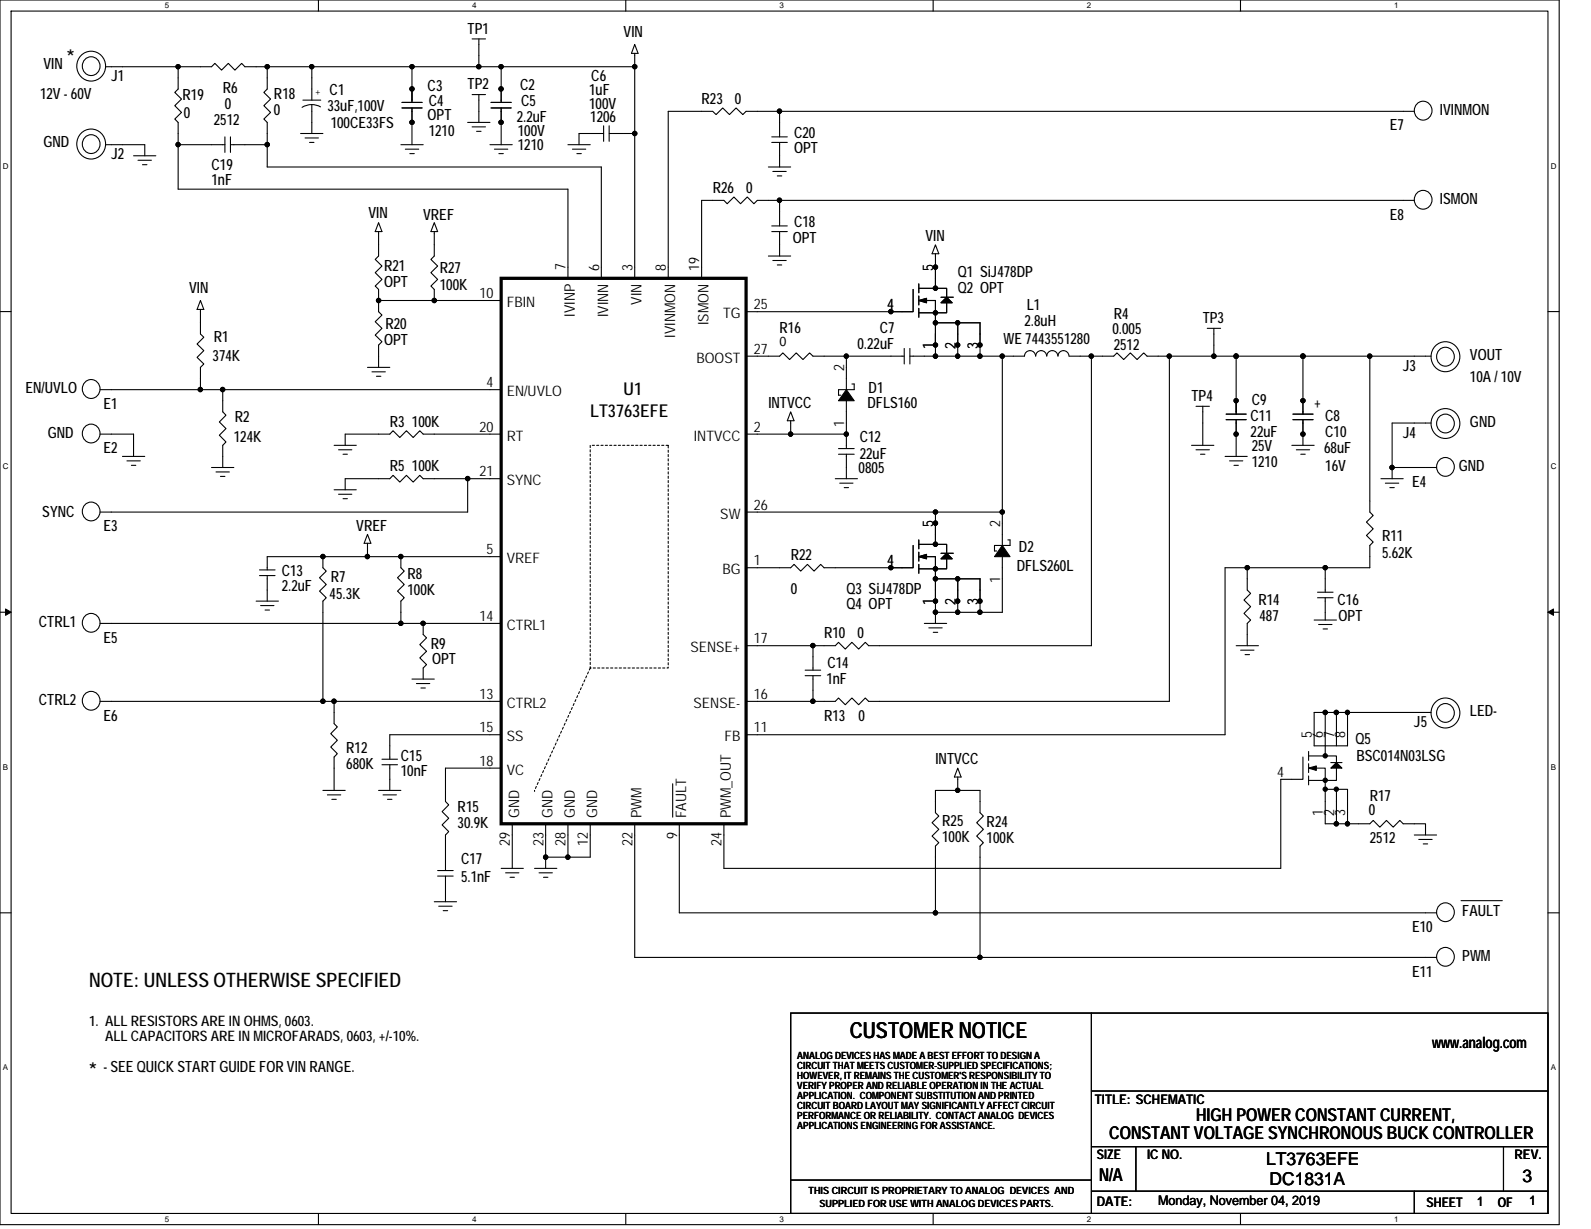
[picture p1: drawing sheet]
<svg xmlns="http://www.w3.org/2000/svg" width="279mm" height="216mm" viewBox="0 0 279 216" stroke-linecap="round" stroke-linejoin="round" font-family="sans-serif">
<path d="M0 0h273.8v215.1h-273.8zM1.9 1.9h269.9v211.3h-269.9z" fill="none" stroke="#000" stroke-width=".19"/>
<g fill="#fff">
<path d="M28.9 .2h.8v1.6h-.8z"/>
<path d="M28.9 213.4h.8v1.5h-.8z"/>
</g>
<path d="M55.9 0v1.9M55.9 213.2v1.9" fill="none" stroke="#000" stroke-width=".19"/>
<g fill="#fff">
<path d="M82.9 .2h.8v1.6h-.8z"/>
<path d="M82.9 213.4h.8v1.5h-.8z"/>
</g>
<path d="M109.9 0v1.9M109.9 213.2v1.9" fill="none" stroke="#000" stroke-width=".19"/>
<g fill="#fff">
<path d="M136.9 .2h.8v1.6h-.8z"/>
<path d="M136.9 213.4h.8v1.5h-.8z"/>
</g>
<path d="M163.9 0v1.9M163.9 213.2v1.9" fill="none" stroke="#000" stroke-width=".19"/>
<g fill="#fff">
<path d="M190.9 .2h.7v1.6h-.7z"/>
<path d="M190.9 213.4h.7v1.5h-.7z"/>
</g>
<path d="M217.8 0v1.9M217.8 213.2v1.9" fill="none" stroke="#000" stroke-width=".19"/>
<g fill="#fff">
<path d="M244.8 .2h.8v1.6h-.8z"/>
<path d="M244.8 213.4h.8v1.5h-.8z"/>
<path d="M.5 28.3h1v1.6h-1z"/>
<path d="M272.3 28.3h1v1.6h-1z"/>
<path d="M.5 81.1h1v1.6h-1z"/>
<path d="M272.3 81.1h1v1.6h-1z"/>
</g>
<path d="M0 54.7h1.9M271.8 54.7h2" fill="none" stroke="#000" stroke-width=".19"/>
<g fill="#fff">
<path d="M.5 133.9h.9v1.6h-.9z"/>
<path d="M272.3 133.9h1v1.6h-1z"/>
</g>
<path d="M0 107.5h1.9M271.8 107.5h2" fill="none" stroke="#000" stroke-width=".19"/>
<path d="M1 107l.9 .5-.9 .6zM271.8 107.5l1-.5v1.1z" fill="#000" stroke="#000" stroke-width=".18"/>
<g fill="#fff">
<path d="M.5 186.8h.9v1.5h-.9z"/>
<path d="M272.3 186.8h1v1.5h-1z"/>
</g>
<g fill="none" stroke="#000" stroke-width=".19">
<path d="M14.4 9.6a2.56 2.56 0 0 1 3.6 .4 2.56 2.56 0 0 1-.4 3.6 2.56 2.56 0 0 1-3.6-.3 2.71 2.71 0 0 1 .4-3.7zM14.9 10.4a1.59 1.59 0 0 1 2.2 .1 1.59 1.59 0 0 1 0 2.2 1.59 1.59 0 0 1-2.2 .1 1.76 1.76 0 0 1 0-2.4zM18.6 11.7h12.7v3.9l-.6 .6 1.2 1.2-1.2 1.2 1.2 1.1-1.2 1.2 .6 .6v3.9h8.2M31.3 11.7h5.8l.6-.6 1.2 1.2 1.2-1.2 1.2 1.2 1.1-1.2 .6 .6h3.9M46.9 11.7h7.9M46.9 11.7v3.9l-.6 .6 1.2 1.2-1.2 1.2 1.2 1.1-1.2 1.2 .6 .6v3.9M53.2 17.6h3.1M54.8 18.4v5.1M54.8 11.7v5.9M54.8 11.7h17.5M56.3 18.8a3.2 3.2 0 0 0-3.3 .1M70.6 19h3.5"/>
<path d="M70.6 18h3.5M72.3 11.7v6.3M72.3 19v6.4M82.9 16.6h2.4M82.9 6.8h2.4M84.1 16.6v4.9M84.1 11.7h3.9M84.1 6.8v4.9h-11.8M86.2 19h3.6M86.2 18h3.6M88 11.7v6.3M88 11.7h23.5"/>
<path d="M88 19v6.4M111.5 9.4v2.3M111.5 7.8l.6 1.6h-1.2zM111.5 11.7v11.8M136.9 19.6v4.4M136.9 19.6h-5.9l-.5 .5-1.2-1.1-1.2 1.1-1.2-1.1-1.1 1.1-.6-.5h-7.9v29.3M248.4 19.6h-111.5M248.8 18.3a1.59 1.59 0 0 1 2.2 0 1.59 1.59 0 0 1 0 2.2 1.59 1.59 0 0 1-2.2 .1 1.76 1.76 0 0 1 0-2.3zM14.4 23.2a2.57 2.57 0 0 1 3.5 .4 2.57 2.57 0 0 1 0 3.4 2.57 2.57 0 0 1-3.5 .4 2.72 2.72 0 0 1 0-4.2zM14.9 24.1a1.59 1.59 0 0 1 2.2 .1 1.59 1.59 0 0 1 0 2.2 1.59 1.59 0 0 1-2.2 .1 1.76 1.76 0 0 1 0-2.4zM18.6 25.4h6.8v2M23.5 27.4h3.9"/>
<path d="M24.2 28.2h2.4M25 28.9h.8M31.3 25.4v7.8h68.4v15.7M39.5 24v2.8M40.5 24v2.8M40.5 25.4h6.4M46.9 25.4v3.9h58.7v19.6M52.8 23.5h3.9M53.6 24.2h2.3M54.4 25h.7M66.5 39.1l.6 1.6h-1.2zM70.4 25.4h3.9"/>
<path d="M71.2 26.2h2.3M72 27h.7M76.3 39.1l.6 1.6h-1.2zM82.1 21.5h3.9M82.9 22.3h2.4M83.7 23.1h.8M86 25.4h4M86.8 26.2h2.4M87.6 27h.8M99.7 25.4h4M100.5 26.2h2.4M101.3 27h.8"/>
<path d="M106 22.1v2.7M106 23.5h-4.3v1.9M107 23.5h4.5M107 22.1v2.7M111.5 23.5v25.4M134.9 29.3h4M135.5 24h2.8M135.5 25h2.8M135.5 39.7h2.8M135.7 30.1h2.4M136.5 30.9h.8M136.9 35.2h111.5"/>
<path d="M136.9 25v4.3M136.9 35.2h-3.9l-.6 .6-1.2-1.2-1.2 1.2-1.1-1.2-1.2 1.2-.6-.6h-3.9v13.7M136.9 35.2v4.5M248.8 33.9a1.59 1.59 0 0 1 2.2 .1 1.59 1.59 0 0 1 0 2.2 1.59 1.59 0 0 1-2.2 .1 1.76 1.76 0 0 1 0-2.4zM35.2 52.8l.6 1.6h-1.2zM35.2 54.4v4.3l.6 .5-1.2 1.2 1.2 1.2-1.2 1.2 1.2 1.1-.6 .6v4h-17.6M66.5 52.8h9.8M66.5 40.7v4.3l-.6 .6 1.2 1.1-1.2 1.2 1.2 1.2-1.2 1.1 .6 .6v2M66.5 52.8v2l.6 .6-1.2 1.1 1.2 1.2-1.2 1.2 1.2 1.1-.6 .6v3.9M76.3 40.7v4.3l-.6 .6 1.2 1.1-1.2 1.2 1.2 1.2-1.2 1.1 .6 .6v2M76.3 52.8h11.7M134.9 45h4"/>
<path d="M135.5 40.7h2.8M135.7 45.8h2.4M136.5 46.5h.8M136.9 40.7v4.3M160.4 50.8v4h-29.4M161.4 50.7h4.8v1.5M161.4 54.2v1.5M161.4 52v1.6M161.4 49.9v1.5M161.4 52.8h2.9v5.9M164.3 56.7h7.8v5.9M164.3 58.7v1.9"/>
<path d="M164.3 44.6v6.1M164.3 43l.6 1.6h-1.2zM165.2 52.2h2.2M166.2 52.8v2.1h-4.8M168.2 56.7v5.9M212 57.7h2.4M213.2 57.7v4.9h-7.8M14.9 67.2a1.59 1.59 0 0 1 2.2 0 1.59 1.59 0 0 1 0 2.2 1.59 1.59 0 0 1-2.2 .1 1.76 1.76 0 0 1 0-2.3zM14.9 75a1.59 1.59 0 0 1 2.2 0 1.59 1.59 0 0 1 0 2.3 1.59 1.59 0 0 1-2.2 0 1.76 1.76 0 0 1 0-2.3zM17.6 76.3h5.9v3.9M35.2 68.5h3.9M39.1 68.5v3.8l.6 .6-1.2 1.2 1.2 1.2-1.2 1.2 1.2 1.1-.6 .6v3.9"/>
<path d="M58.7 78.2h3.9M59.5 79h2.3M60.2 79.8h.8M64.5 64.5h4M65.3 65.3h2.4M66.1 66.1h.8M88 68.5h-48.9M88 76.3h-13.7l-.6-.6-1.1 1.2-1.2-1.2-1.2 1.2-1.2-1.2-.5 .6h-7.9v1.9M131 76.3h7.9M131 62.6h5.9l.6-.6 1.2 1.2 1.1-1.2 1.2 1.2 1.2-1.2 .6 .6h5.8M138.9 73.9v2.4M138.9 76.3h9.7"/>
<path d="M138.9 72.3l.5 1.6h-1.1zM147.3 78.8h2.7M147.3 79.8h2.7M148.6 70.4v5.9M148.6 79.8v4.3M148.6 62.6h10.2M148.6 62.6v5.9M148.6 76.3v2.5M149.6 67.5h.4v1h-2.7v.9h.4M158.8 61.2v2.7M159.8 62.6h4.5M159.8 61.2v2.7"/>
<path d="M164.3 62.6h3.9M164.3 60.6v2M168.2 62.6h3.9M172.1 62.6h3.9M176 62.6v27.4M181.9 62.5a.97 .97 0 0 0-1-.9 .97 .97 0 0 0-1 .9l-3.9 .1M181.9 62.5a.96 .96 0 0 1 .9-.9 .96 .96 0 0 1 1 .9 .98 .98 0 0 1 1-.9 .98 .98 0 0 1 1 .9 .97 .97 0 0 1 1-.9 .97 .97 0 0 1 .9 .9l4 .1M191.7 62.6h3.9l.6-.6 1.1 1.2 1.2-1.2 1.2 1.2 1.2-1.2 .5 .6h4M191.7 62.6v50.8h-39.2l-.5-.6-1.2 1.2-1.2-1.2-1.2 1.2-1.1-1.2-.6 .6h-3.9M205.4 62.6v60.6h-52.9l-.5-.6-1.2 1.2-1.2-1.2-1.2 1.2-1.1-1.2-.6 .6h-3.9M209.3 78.2h3.9M210 79h2.4"/>
<path d="M210 71.4h2.4M210.8 79.8h.8M211.2 71.4v6.8M213.2 62.6h3.9M215.3 73.7h3.5M215.3 72.7h3.5M217.1 62.6h11.7M217.1 62.6v10.1M217.1 73.7v6.5M226.9 78.2h3.9M227.1 73.7h3.5M227.1 72.7h3.5"/>
<path d="M227.6 79h2.4M228.4 79.8h.8M228.8 62.6v10.1M228.8 73.7v4.5M228.8 62.6h11.8M240.6 62.6h10.7M240.6 62.6v27.4l.6 .6-1.2 1.1 1.2 1.2-1.2 1.2 1.2 1.1-.6 .6v3.9h-7.9M251.3 74.3h-6.8v7.8h7.8M252.3 60.6a2.57 2.57 0 0 1 3.4 .3 2.57 2.57 0 0 1 0 3.5 2.57 2.57 0 0 1-3.4 .3 2.72 2.72 0 0 1 0-4.1zM252.3 72.3a2.56 2.56 0 0 1 3.5 .5 2.56 2.56 0 0 1-.4 3.6 2.56 2.56 0 0 1-3.5-.4 2.71 2.71 0 0 1 .4-3.7zM252.7 61.5a1.59 1.59 0 0 1 2.2 .1 1.59 1.59 0 0 1 0 2.2 1.59 1.59 0 0 1-2.2 0 1.76 1.76 0 0 1 0-2.3zM252.7 73.2a1.59 1.59 0 0 1 2.2 .1 1.59 1.59 0 0 1 0 2.2 1.59 1.59 0 0 1-2.2 .1 1.76 1.76 0 0 1 0-2.4z"/>
<path d="M14.9 88.7a1.59 1.59 0 0 1 2.2 0 1.59 1.59 0 0 1 0 2.3 1.59 1.59 0 0 1-2.2 0 1.76 1.76 0 0 1 0-2.3zM21.5 80.2h3.9M22.3 81h2.3M23.1 81.7h.8M37.1 82.1h4M37.9 82.9h2.4M38.7 83.7h.8M56.7 97.8h-9.8v2.3M56.7 97.8v1.9l.6 .6-1.2 1.2 1.2 1.2-1.2 1.1 1.2 1.2-.6 .6v17.6M58.7 86h3.9M59.5 86.8h2.3M60.2 87.6h.8"/>
<path d="M64.5 97.8h5.9M64.5 95.4v2.4h-7.8M64.5 93.9l.6 1.5h-1.2zM70.4 97.8h17.6M70.4 97.8v1.9l.6 .6-1.2 1.2 1.2 1.2-1.2 1.1 1.2 1.2-.6 .6v3.9M82.1 84.1h5.9M82.1 84.1h-7.8l-.6-.6-1.1 1.2-1.2-1.2-1.2 1.2-1.2-1.2-.5 .6h-7.9v1.9M82.1 84.1v5.9h-64.5M131 90h33.3M146.7 84.1h3.9M147.5 84.9h2.3M148.3 85.7h.7"/>
<path d="M160.4 95.8v3.9h-15.7l-.6-.6-1.1 1.2-1.2-1.2-1.2 1.2-1.2-1.2-.5 .6h-7.9M161.4 95.6h4.8v1.6M161.4 99.1v1.6M161.4 97v1.6M161.4 94.8v1.6M161.4 97.8h2.9v9.8M164.3 90h11.7M164.3 90v5.6M165.2 97.2h2.2M166.2 97.8v2.1h-4.8M176 97.8v9.8h-3.9M176 90v5.8"/>
<path d="M177 94.8h.4v1h-2.8v1h.4M215.1 80.2h3.9M215.9 81h2.3M216.7 81.7h.8M219 99.7h13.7M232.7 99.7v4.3M242.5 84.1h3.9M243.3 84.9h2.3M244.1 85.7h.8M244.5 82.1v2M252.7 80.8a1.59 1.59 0 0 1 2.2 .1 1.59 1.59 0 0 1 0 2.2 1.59 1.59 0 0 1-2.2 .1 1.76 1.76 0 0 1 0-2.4zM14.9 108.2a1.59 1.59 0 0 1 2.2 .1 1.59 1.59 0 0 1 0 2.2 1.59 1.59 0 0 1-2.2 .1 1.76 1.76 0 0 1 0-2.4z"/>
<path d="M17.6 109.5h52.8M45 105.6h3.9M45.6 101.1h2.7M45.6 100.1h2.7M45.8 106.4h2.3M46.5 107.2h.8M46.9 101.1v4.5M70.4 109.5v.2M70.4 109.5h3.9M72.3 119.3h4M74.3 109.5v2l.6 .6-1.2 1.1 1.2 1.2-1.2 1.2 1.2 1.2-.6 .5v2M74.3 109.5h13.7"/>
<path d="M141.4 118.7h2.7M141.4 117.7h2.7M142.8 113.4h-11.8M142.8 113.4v4.3M142.8 118.7v4.5M162.3 109.5h3.9M163.1 110.3h2.4M163.9 111.1h.8M164.3 107.6v1.9M164.3 107.6h3.9M164.3 101.7h7.8v5.9M168.2 107.6h3.9"/>
<path d="M168.2 101.7v5.9M217.1 113.4h3.9M217.9 114.2h2.3M218.7 115h.7M219 113.4v-3.9l.6-.6-1.1-1.1 1.1-1.2-1.1-1.2 1.1-1.2-.6-.5v-4h-3.9v29.4h-84.1M230.8 108.9h3.9M231.4 105h2.7M231.4 104h2.7M231.6 109.7h2.3M232.3 110.5h.8M232.7 105v3.9M14.9 121.9a1.59 1.59 0 0 1 2.2 .1 1.59 1.59 0 0 1 0 2.2 1.59 1.59 0 0 1-2.2 .1 1.76 1.76 0 0 1 0-2.4z"/>
<path d="M17.6 123.2h39.1M56.7 123.2h2M56.7 138.9h3.9M57.5 139.6h2.3M58.7 123.2h29.3M58.7 123.2v3.9l.5 .6-1.1 1.2 1.1 1.1-1.1 1.2 1.1 1.2-.5 .6v5.9M66.5 138.9h3.9M67.1 134.3h2.7M67.1 133.4h2.7M67.3 139.6h2.3M68.5 134.3v4.6M73.1 120.1h2.4"/>
<path d="M73.9 120.9h.8M88 129.1h-19.5v4.3M88 134.9h-9.8v5.9l.6 .6-1.2 1.2 1.2 1.1-1.2 1.2 1.2 1.2-.6 .6v6.2M118.1 137.7v5.9M131 123.2h11.8M168.2 136.5v2.4h3.9v3.9l.6 .6-1.2 1.1 1.2 1.2-1.2 1.2 1.2 1.1-.6 .6v19.6M168.2 138.9h-3.9v3.9l.6 .6-1.2 1.1 1.2 1.2-1.2 1.2 1.2 1.1-.6 .6v11.8M168.2 134.9l.6 1.6h-1.2zM228.8 133v3.9h-3.9v15.6h-97.8v-7.8M229.8 132.8h4.9v1.2M229.8 136.3v1.6M229.8 134.2v1.5"/>
<path d="M229.8 132v1.6M230.8 134.9h1.9v9.8h2M232.7 138.7h3.9v6M232.7 125.2h2M232.7 125.2v7.6M232.7 125.2h-1.9v5.8h5.8v-5.8M233.7 134h2M234.7 125.2h1.9M234.7 138.9v5.8M234.7 125.2v5.8M234.7 134.9v2.2h-4.9M236.6 125.2h14.7"/>
<path d="M252.3 123.2a2.57 2.57 0 0 1 3.4 .3 2.57 2.57 0 0 1 0 3.5 2.57 2.57 0 0 1-3.4 .3 2.72 2.72 0 0 1 0-4.1zM252.7 124.1a1.59 1.59 0 0 1 2.2 0 1.59 1.59 0 0 1 0 2.2 1.59 1.59 0 0 1-2.2 .1 1.76 1.76 0 0 1 0-2.3zM58.3 140.4h.8M68.1 140.4h.7M76.3 158.4h3.9M76.9 153.9h2.7M76.9 152.9h2.7M77 159.2h2.4M77.8 160h.8M78.2 153.9v4.5M88 152.5h3.9M88.8 153.3h2.3"/>
<path d="M89.6 154.1h.7M90 144.7v7.8M93.9 152.5h3.9M94.7 153.3h2.3M95.4 154.1h.8M95.8 144.7v5.9M95.8 150.6v1.9M95.8 150.6h3.9M99.7 144.7v5.9h4v-5.9M111.5 144.7v23.5h60.6M119.3 144.7v15.7h45M234.7 144.7h1.9"/>
<path d="M236.6 144.7h4l.6-.6 1.1 1.2 1.2-1.2 1.2 1.2 1.1-1.2 .6 .6h3.9v2M248.4 146.7h3.9M249.2 147.5h2.3M249.9 148.3h.8M252.7 159.1a1.59 1.59 0 0 1 2.2 0 1.59 1.59 0 0 1 0 2.3 1.59 1.59 0 0 1-2.2 0 1.76 1.76 0 0 1 0-2.3zM256.6 158.2h7.2M0 160.4h1.9M138.9 178h132.9v35.2h-132.9zM164.3 160.4h88M172.1 168.2h80.2M191.7 178v35.2M252.7 166.9a1.59 1.59 0 0 1 2.2 .1 1.59 1.59 0 0 1 0 2.2 1.59 1.59 0 0 1-2.2 .1 1.76 1.76 0 0 1 0-2.4z"/>
<path d="M271.8 160.4h2M191.7 191.7h80.1M138.9 207.3h52.8M191.7 209.3h80.1M191.7 201.4h80.1M199.5 201.4v7.9M248.4 209.3v3.9M264 201.4v7.9"/>
</g>
<g fill="#000" stroke="#000" stroke-width=".19">
<path d="M161.4 52.8l1.3-.4v.8z" fill-rule="evenodd"/>
<path d="M161.4 52.8l1.3-.4v.8z" fill-rule="evenodd"/>
<path d="M165.2 53.2l1-1 1 1z" fill-rule="evenodd"/>
<path d="M165.2 53.2l1-1 1 1z" fill-rule="evenodd"/>
<path d="M148.6 68.5l1.4 1.9h-2.7z" fill-rule="evenodd"/>
<path d="M161.4 97.8l1.3-.4v.8z" fill-rule="evenodd"/>
<path d="M161.4 97.8l1.3-.4v.8z" fill-rule="evenodd"/>
<path d="M165.2 98.2l1-1 1 1z" fill-rule="evenodd"/>
<path d="M165.2 98.2l1-1 1 1z" fill-rule="evenodd"/>
<path d="M176 95.8l1.4 2h-2.8z" fill-rule="evenodd"/>
<path d="M229.8 134.9l1.4-.3v.7z" fill-rule="evenodd"/>
<path d="M233.7 134.9l1-.9 1 .9z" fill-rule="evenodd"/>
<circle cx="31.3" cy="11.7" r=".38"/>
<circle cx="46.9" cy="11.7" r=".38"/>
<circle cx="54.7" cy="11.7" r=".38"/>
<circle cx="72.3" cy="15.6" r=".38"/>
<circle cx="72.4" cy="11.7" r=".38"/>
<circle cx="84.1" cy="11.7" r=".38"/>
<circle cx="88" cy="15.6" r=".38"/>
<circle cx="88" cy="11.7" r=".38"/>
<circle cx="111.5" cy="11.7" r=".38"/>
<circle cx="136.9" cy="19.5" r=".38"/>
<circle cx="31.3" cy="25.4" r=".38"/>
<circle cx="46.9" cy="25.4" r=".38"/>
<circle cx="72.4" cy="21.5" r=".38"/>
<circle cx="88" cy="21.5" r=".38"/>
<circle cx="111.5" cy="23.5" r=".38"/>
<circle cx="136.9" cy="35.2" r=".38"/>
<circle cx="66.5" cy="52.8" r=".38"/>
<circle cx="76.3" cy="52.8" r=".38"/>
<circle cx="156.4" cy="54.7" r=".38"/>
<circle cx="164.3" cy="54.9" r=".38"/>
<circle cx="164.3" cy="50.6" r=".38"/>
<circle cx="164.3" cy="56.7" r=".38"/>
<circle cx="164.3" cy="46.9" r=".38"/>
<circle cx="168.2" cy="56.7" r=".38"/>
<circle cx="35.2" cy="68.4" r=".38"/>
<circle cx="39.1" cy="68.4" r=".38"/>
<circle cx="138.8" cy="76.3" r=".38"/>
<circle cx="148.6" cy="76.3" r=".38"/>
<circle cx="148.6" cy="62.6" r=".38"/>
<circle cx="164.3" cy="62.6" r=".38"/>
<circle cx="164.3" cy="60.6" r=".38"/>
<circle cx="168.2" cy="62.6" r=".38"/>
<circle cx="168.2" cy="60.6" r=".38"/>
<circle cx="172.1" cy="62.6" r=".38"/>
<circle cx="172.1" cy="60.6" r=".38"/>
<circle cx="176" cy="62.6" r=".38"/>
<circle cx="191.6" cy="62.6" r=".38"/>
<circle cx="205.3" cy="62.6" r=".38"/>
<circle cx="213.2" cy="62.6" r=".38"/>
<circle cx="217.1" cy="62.6" r=".38"/>
<circle cx="217.1" cy="76.3" r=".38"/>
<circle cx="217.1" cy="70.4" r=".38"/>
<circle cx="228.8" cy="76.3" r=".38"/>
<circle cx="228.8" cy="62.6" r=".38"/>
<circle cx="228.8" cy="70.4" r=".38"/>
<circle cx="240.5" cy="62.6" r=".38"/>
<circle cx="56.7" cy="97.8" r=".38"/>
<circle cx="64.5" cy="97.8" r=".38"/>
<circle cx="70.4" cy="97.8" r=".38"/>
<circle cx="82.1" cy="84.1" r=".38"/>
<circle cx="156.4" cy="99.7" r=".38"/>
<circle cx="164.3" cy="99.9" r=".38"/>
<circle cx="164.3" cy="91.9" r=".38"/>
<circle cx="164.3" cy="95.6" r=".38"/>
<circle cx="164.3" cy="89.9" r=".38"/>
<circle cx="176" cy="89.9" r=".38"/>
<circle cx="219" cy="99.7" r=".38"/>
<circle cx="232.7" cy="99.7" r=".38"/>
<circle cx="244.5" cy="82.1" r=".38"/>
<circle cx="70.4" cy="109.5" r=".38"/>
<circle cx="74.3" cy="109.5" r=".38"/>
<circle cx="142.7" cy="113.4" r=".38"/>
<circle cx="164.3" cy="101.7" r=".38"/>
<circle cx="164.3" cy="105.6" r=".38"/>
<circle cx="164.3" cy="107.5" r=".38"/>
<circle cx="168.2" cy="101.7" r=".38"/>
<circle cx="168.2" cy="105.6" r=".38"/>
<circle cx="168.2" cy="107.5" r=".38"/>
<circle cx="172.1" cy="105.6" r=".38"/>
<circle cx="172.1" cy="107.5" r=".38"/>
<circle cx="56.7" cy="123.2" r=".38"/>
<circle cx="58.7" cy="123.2" r=".38"/>
<circle cx="142.7" cy="123.2" r=".38"/>
<circle cx="168.2" cy="138.8" r=".38"/>
<circle cx="232.7" cy="132.8" r=".38"/>
<circle cx="232.7" cy="125.2" r=".38"/>
<circle cx="232.7" cy="138.6" r=".38"/>
<circle cx="232.7" cy="137.1" r=".38"/>
<circle cx="234.7" cy="125.2" r=".38"/>
<circle cx="234.7" cy="138.6" r=".38"/>
<circle cx="236.6" cy="125.2" r=".38"/>
<circle cx="95.8" cy="150.6" r=".38"/>
<circle cx="99.7" cy="150.6" r=".38"/>
<circle cx="234.7" cy="144.7" r=".38"/>
<circle cx="236.6" cy="144.7" r=".38"/>
<circle cx="164.3" cy="160.4" r=".38"/>
<circle cx="172.1" cy="168.2" r=".38"/>
</g>
<path d="M88 48.9h43v95.8h-43z" fill="none" stroke="#000" stroke-width=".57"/>
<path d="M103.7 78.2h13.6v39.1h-13.6zM103.7 117.3l-9.8 21.6M93.9 138.9h.1" fill="none" stroke="#000" stroke-width=".19" stroke-dasharray=".4 .4"/>
<g font-size="4.3">
<text x="11.7" y="11.8">*</text>
<text x="15.6" y="189.8">*</text>
</g>
<text font-size="3.9" x="149.2" y="182.4">CUSTOMER NOTICE</text>
<text font-size="3.5" x="15.6" y="173.4">NOTE: UNLESS OTHERWISE SPECIFIED</text>
<g font-size="3.1">
<text x="109.5" y="69.4">U1</text>
<text x="103.7" y="73.3">LT3763EFE</text>
<text x="210" y="196.9">HIGH POWER CONSTANT CURRENT,</text>
<text x="194.8" y="200.1">CONSTANT VOLTAGE SYNCHRONOUS BUCK CONTROLLER</text>
<text x="193" y="207.5">N/A</text>
<text x="222.4" y="204.6">LT3763EFE</text>
<text x="222.9" y="208.2">DC1831A</text>
<text x="267.4" y="207.6">3</text>
</g>
<g font-size="2.7">
<text x="82.1" y="5.9">TP1</text>
<text x="109.5" y="6.5">VIN</text>
<text x="7" y="17.4">12V - 60V</text>
<text x="7.6" y="12.1">VIN</text>
<text x="19.6" y="14.3">J1</text>
<text x="32.1" y="17.6">R19</text>
<text x="39.1" y="16.3">R6</text>
<text x="48.1" y="17.4">R18</text>
<text x="57.9" y="16.7">C1</text>
<text x="75.1" y="16.1">C3</text>
<text x="82.1" y="15.7">TP2</text>
<text x="91.3" y="15.9">C2</text>
<text x="103.5" y="16.7">1uF</text>
<text x="103.8" y="14.3">C6</text>
<text x="32.3" y="20.8">0</text>
<text x="37.5" y="21.9">2512</text>
<text x="39.5" y="19.2">0</text>
<text x="48.1" y="20.2">0</text>
<text x="57.5" y="19.6">33uF,100V</text>
<text x="58.1" y="22.5">100CE33FS</text>
<text x="75.1" y="21.1">OPT</text>
<text x="75.3" y="18.6">C4</text>
<text x="75.3" y="23.9">1210</text>
<text x="90.7" y="21.4">2.2uF</text>
<text x="90.9" y="23.9">100V</text>
<text x="91.5" y="18.6">C5</text>
<text x="103.5" y="19.2">100V</text>
<text x="103.7" y="21.4">1206</text>
<text x="123.2" y="18.2">R23 0</text>
<text x="244.1" y="22.9">E7</text>
<text x="252.9" y="20.2">IVINMON</text>
<text x="7.6" y="25.8">GND</text>
<text x="19.6" y="28">J2</text>
<text x="37.1" y="30">C19</text>
<text x="90.9" y="26.4">1210</text>
<text x="139.4" y="24.3">C20</text>
<text x="139.4" y="26.8">OPT</text>
<text x="37.1" y="32.5">1nF</text>
<text x="125.2" y="33.9">R26 0</text>
<text x="252.9" y="35.8">ISMON</text>
<text x="64.7" y="38.4">VIN</text>
<text x="74.3" y="38.6">VREF</text>
<text x="139.4" y="39.9">C18</text>
<text x="244.1" y="38.6">E8</text>
<text x="67.5" y="47.6">R21</text>
<text x="77.2" y="47.9">R27</text>
<text x="139.2" y="42.7">OPT</text>
<text x="162.5" y="42.3">VIN</text>
<text x="33.2" y="51.5">VIN</text>
<text x="67.5" y="50.5">OPT</text>
<text x="77.2" y="50.9">100K</text>
<text x="168.2" y="51.5">Q2 OPT</text>
<text x="168.2" y="48.7">Q1 SiJ478DP</text>
<text x="67.7" y="57.7">R20</text>
<text x="136.9" y="58.5">R16</text>
<text x="154.5" y="58.5">C7</text>
<text x="179.9" y="57.3">2.8uH</text>
<text x="180.3" y="54.4">L1</text>
<text x="195.4" y="58.7">0.005</text>
<text x="195.6" y="56">R4</text>
<text x="211.2" y="56.7">TP3</text>
<text x="37.3" y="63.4">374K</text>
<text x="37.5" y="60.1">R1</text>
<text x="67.5" y="60.7">OPT</text>
<text x="150.6" y="61.3">0.22uF</text>
<text x="176.2" y="60.5">WE 7443551280</text>
<text x="195.6" y="61.4">2512</text>
<text x="246.4" y="65.2">J3</text>
<text x="258.1" y="63.2">VOUT</text>
<text x="4.5" y="69.1">EN/UVLO</text>
<text x="18.2" y="71.8">E1</text>
<text x="134.9" y="71.6">INTVCC</text>
<text x="152.4" y="71.6">DFLS160</text>
<text x="152.5" y="69.1">D1</text>
<text x="209.3" y="70.4">TP4</text>
<text x="219.8" y="71.2">C9</text>
<text x="230.8" y="71.6">+</text>
<text x="258.2" y="67.1">10A / 10V</text>
<text x="8.4" y="76.9">GND</text>
<text x="41.1" y="77.7">124K</text>
<text x="41.3" y="74.1">R2</text>
<text x="68.5" y="74.9">R3 100K</text>
<text x="151" y="77.7">C12</text>
<text x="219.6" y="74">C11</text>
<text x="219.6" y="76.7">22uF</text>
<text x="232.7" y="74">C8</text>
<text x="232.7" y="76.7">C10</text>
<text x="246.4" y="76.9">J4</text>
<text x="258.1" y="74.9">GND</text>
<text x="18.2" y="79.6">E2</text>
<text x="68.5" y="82.8">R5 100K</text>
<text x="150.8" y="83.1">0805</text>
<text x="151" y="80.6">22uF</text>
<text x="219.8" y="82">1210</text>
<text x="219.8" y="79.2">25V</text>
<text x="232.5" y="79.6">68uF</text>
<text x="232.7" y="82.8">16V</text>
<text x="256.2" y="82.8">GND</text>
<text x="248" y="85.5">E4</text>
<text x="7.4" y="90.8">SYNC</text>
<text x="18.2" y="93.3">E3</text>
<text x="62.6" y="93.3">VREF</text>
<text x="242.7" y="95.1">R11</text>
<text x="49.5" y="101.2">C13</text>
<text x="71.6" y="101.7">R8</text>
<text x="138.9" y="98.4">R22</text>
<text x="178.6" y="100.4">DFLS260L</text>
<text x="178.9" y="97">D2</text>
<text x="242.7" y="98">5.62K</text>
<text x="49.5" y="103.9">2.2uF</text>
<text x="57.9" y="105.3">45.3K</text>
<text x="58.1" y="102.3">R7</text>
<text x="71.6" y="104.5">100K</text>
<text x="138.9" y="104.3">0</text>
<text x="148.6" y="104.3">Q3 SiJ478DP</text>
<text x="148.6" y="107">Q4 OPT</text>
<text x="221" y="106.2">R14</text>
<text x="234.9" y="106.2">C16</text>
<text x="6.8" y="110.2">CTRL1</text>
<text x="18.2" y="112.9">E5</text>
<text x="144.7" y="112.1">R10 0</text>
<text x="221.2" y="109.2">487</text>
<text x="235.1" y="109.2">OPT</text>
<text x="75.7" y="114">R9</text>
<text x="75.9" y="116.6">OPT</text>
<text x="145.3" y="117.4">C14</text>
<text x="6.8" y="123.8">CTRL2</text>
<text x="145.1" y="120.1">1nF</text>
<text x="258.1" y="125.8">LED-</text>
<text x="18.2" y="126.6">E6</text>
<text x="144.7" y="126.6">R13 0</text>
<text x="238" y="130.7">Q5</text>
<text x="248.4" y="127.7">J5</text>
<text x="60.8" y="132.2">R12</text>
<text x="60.8" y="135.2">680K</text>
<text x="70.4" y="133.6">C15</text>
<text x="70.4" y="136.4">10nF</text>
<text x="164.3" y="134.2">INTVCC</text>
<text x="238.2" y="133.6">BSC014N03LSG</text>
<text x="80.4" y="142.6">R15</text>
<text x="240.4" y="143.2">0</text>
<text x="240.6" y="140.7">R17</text>
<text x="80.4" y="145.5">30.9K</text>
<text x="165.5" y="145.2">R25</text>
<text x="165.5" y="147.9">100K</text>
<text x="173.3" y="145.4">R24</text>
<text x="173.3" y="148.1">100K</text>
<text x="240.6" y="148.1">2512</text>
<text x="81" y="151.8">C17</text>
<text x="81" y="154.9">5.1nF</text>
<text x="256.8" y="161">FAULT</text>
<text x="248" y="163.7">E10</text>
<text x="248" y="171.6">E11</text>
<text x="256.8" y="168.8">PWM</text>
<text x="251.5" y="184.1">www.analog.com</text>
<text x="18.2" y="188.4">- SEE QUICK START GUIDE FOR VIN RANGE.</text>
</g>
<g font-size="2.5">
<text x="99.3" y="47.5" transform="rotate(-90 99.3 47.5)">7</text>
<text x="105.2" y="47.5" transform="rotate(-90 105.2 47.5)">6</text>
<text x="111.1" y="47.5" transform="rotate(-90 111.1 47.5)">3</text>
<text x="116.9" y="47.5" transform="rotate(-90 116.9 47.5)">8</text>
<text x="122.8" y="47.5" transform="rotate(-90 122.8 47.5)">19</text>
<text x="163.9" y="47.5" transform="rotate(-90 163.9 47.5)">5</text>
<text x="84.2" y="52.4">10</text>
<text x="89" y="54">FBIN</text>
<text x="112.7" y="53.6" transform="rotate(-90 112.7 53.6)">VIN</text>
<text x="100.9" y="55.6" transform="rotate(-90 100.9 55.6)">IVINP</text>
<text x="106.8" y="55.8" transform="rotate(-90 106.8 55.8)">IVINN</text>
<text x="118.6" y="59.3" transform="rotate(-90 118.6 59.3)">IVINMON</text>
<text x="124.4" y="57.1" transform="rotate(-90 124.4 57.1)">ISMON</text>
<text x="127" y="55.9">TG</text>
<text x="132.4" y="54.4">25</text>
<text x="155.8" y="54.4">4</text>
<text x="122.3" y="63.7">BOOST</text>
<text x="132.4" y="62.2">27</text>
<text x="148.2" y="65.1" transform="rotate(-90 148.2 65.1)">2</text>
<text x="163.9" y="61.3" transform="rotate(-90 163.9 61.3)">1</text>
<text x="167.8" y="61.3" transform="rotate(-90 167.8 61.3)">2</text>
<text x="171.7" y="61.3" transform="rotate(-90 171.7 61.3)">3</text>
<text x="85.4" y="68.1">4</text>
<text x="89" y="69.6">EN/UVLO</text>
<text x="84.2" y="75.9">20</text>
<text x="89" y="77.4">RT</text>
<text x="121.8" y="77.4">INTVCC</text>
<text x="132.4" y="75.9">2</text>
<text x="148.2" y="75" transform="rotate(-90 148.2 75)">1</text>
<text x="84.2" y="83.7">21</text>
<text x="89" y="85.3">SYNC</text>
<text x="132.4" y="89.6">26</text>
<text x="126.5" y="91.1">SW</text>
<text x="163.9" y="92.5" transform="rotate(-90 163.9 92.5)">5</text>
<text x="175.6" y="92.5" transform="rotate(-90 175.6 92.5)">2</text>
<text x="85.4" y="97.4">5</text>
<text x="89" y="99">VREF</text>
<text x="126.9" y="100.9">BG</text>
<text x="132.4" y="99.3">1</text>
<text x="155.8" y="99.3">4</text>
<text x="163.9" y="106.3" transform="rotate(-90 163.9 106.3)">1</text>
<text x="167.8" y="106.3" transform="rotate(-90 167.8 106.3)">2</text>
<text x="171.7" y="106.3" transform="rotate(-90 171.7 106.3)">3</text>
<text x="175.6" y="102.3" transform="rotate(-90 175.6 102.3)">1</text>
<text x="84.2" y="109.1">14</text>
<text x="89" y="110.7">CTRL1</text>
<text x="132.4" y="113">17</text>
<text x="121.2" y="114.6">SENSE+</text>
<text x="84.2" y="122.8">13</text>
<text x="89" y="124.4">CTRL2</text>
<text x="121.8" y="124.4">SENSE-</text>
<text x="132.4" y="122.8">16</text>
<text x="84.2" y="128.7">15</text>
<text x="89" y="130.2">SS</text>
<text x="127.2" y="130.2">FB</text>
<text x="132.4" y="128.7">11</text>
<text x="230.4" y="129.6" transform="rotate(-90 230.4 129.6)">5</text>
<text x="232.3" y="129.6" transform="rotate(-90 232.3 129.6)">6</text>
<text x="234.3" y="129.6" transform="rotate(-90 234.3 129.6)">7</text>
<text x="236.2" y="129.6" transform="rotate(-90 236.2 129.6)">8</text>
<text x="84.2" y="134.5">18</text>
<text x="89" y="136.1">VC</text>
<text x="224.3" y="136.5">4</text>
<text x="91.2" y="143.7" transform="rotate(-90 91.2 143.7)">GND</text>
<text x="97" y="143.7" transform="rotate(-90 97 143.7)">GND</text>
<text x="100.9" y="143.7" transform="rotate(-90 100.9 143.7)">GND</text>
<text x="104.9" y="143.7" transform="rotate(-90 104.9 143.7)">GND</text>
<text x="112.7" y="143.7" transform="rotate(-90 112.7 143.7)">PWM</text>
<text x="120.5" y="143.7" transform="rotate(-90 120.5 143.7)">FAULT</text>
<text x="128.3" y="143.7" transform="rotate(-90 128.3 143.7)">PWM_OUT</text>
<text x="232.3" y="143.4" transform="rotate(-90 232.3 143.4)">1</text>
<text x="234.3" y="143.4" transform="rotate(-90 234.3 143.4)">2</text>
<text x="236.2" y="143.4" transform="rotate(-90 236.2 143.4)">3</text>
<text x="89.6" y="148.5" transform="rotate(-90 89.6 148.5)">29</text>
<text x="95.4" y="148.5" transform="rotate(-90 95.4 148.5)">23</text>
<text x="99.3" y="148.5" transform="rotate(-90 99.3 148.5)">28</text>
<text x="103.3" y="148.5" transform="rotate(-90 103.3 148.5)">12</text>
<text x="111.1" y="148.5" transform="rotate(-90 111.1 148.5)">22</text>
<text x="118.9" y="147.3" transform="rotate(-90 118.9 147.3)">9</text>
<text x="126.7" y="148.5" transform="rotate(-90 126.7 148.5)">24</text>
<text x="15.6" y="180.3">1. ALL RESISTORS ARE IN OHMS, 0603.</text>
<text x="18.5" y="182.9">ALL CAPACITORS ARE IN MICROFARADS, 0603, +/-10%.</text>
</g>
<g font-size="2.3">
<text x="136.9" y="60.8">0</text>
<text x="192.3" y="193.9">TITLE: SCHEMATIC</text>
<text x="192.6" y="203.6">SIZE</text>
<text x="201.4" y="203.6">IC NO.</text>
<text x="266" y="203.6">REV.</text>
<text x="192.6" y="211.9">DATE:</text>
<text x="203.4" y="211.8">Monday, November 04, 2019</text>
<text x="250.5" y="212">SHEET</text>
<text x="259.3" y="211.9">1</text>
<text x="263" y="212">OF</text>
<text x="268.5" y="211.8">1</text>
</g>
<g font-size="1.8">
<text x="55.4" y="16.6">+</text>
<text x="140" y="186.1">ANALOG DEVICES HAS MADE A BEST EFFORT TO DESIGN A</text>
<text x="140" y="187.8">CIRCUIT THAT MEETS CUSTOMER-SUPPLIED SPECIFICATIONS;</text>
<text x="140" y="189.6">HOWEVER, IT REMAINS THE CUSTOMER'S RESPONSIBILITY TO</text>
<text x="140" y="191.3">VERIFY PROPER AND RELIABLE OPERATION IN THE ACTUAL</text>
<text x="140" y="193.1">APPLICATION. COMPONENT SUBSTITUTION AND PRINTED</text>
<text x="140" y="194.9">CIRCUIT BOARD LAYOUT MAY SIGNIFICANTLY AFFECT CIRCUIT</text>
<text x="140" y="196.6">PERFORMANCE OR RELIABILITY. CONTACT ANALOG DEVICES</text>
<text x="140" y="198.4">APPLICATIONS ENGINEERING FOR ASSISTANCE.</text>
<text x="142" y="209.7">THIS CIRCUIT IS PROPRIETARY TO ANALOG DEVICES AND</text>
<text x="143.9" y="212.1">SUPPLIED FOR USE WITH ANALOG DEVICES PARTS.</text>
</g>
<g font-size="1.4">
<text x="28.9" y="1.5">5</text>
<text x="82.9" y="1.5">4</text>
<text x="136.9" y="1.5">3</text>
<text x="190.9" y="1.5">2</text>
<text x="244.8" y="1.5">1</text>
<text x=".5" y="29.6">D</text>
<text x="272.3" y="29.6">D</text>
<text x=".5" y="82.4">C</text>
<text x="272.3" y="82.4">C</text>
<text x=".5" y="135.2">B</text>
<text x="272.3" y="135.2">B</text>
<text x=".5" y="188">A</text>
<text x="272.3" y="188">A</text>
<text x="28.9" y="214.6">5</text>
<text x="82.9" y="214.6">4</text>
<text x="136.9" y="214.6">3</text>
<text x="190.9" y="214.6">2</text>
<text x="244.8" y="214.6">1</text>
</g>
</svg>
